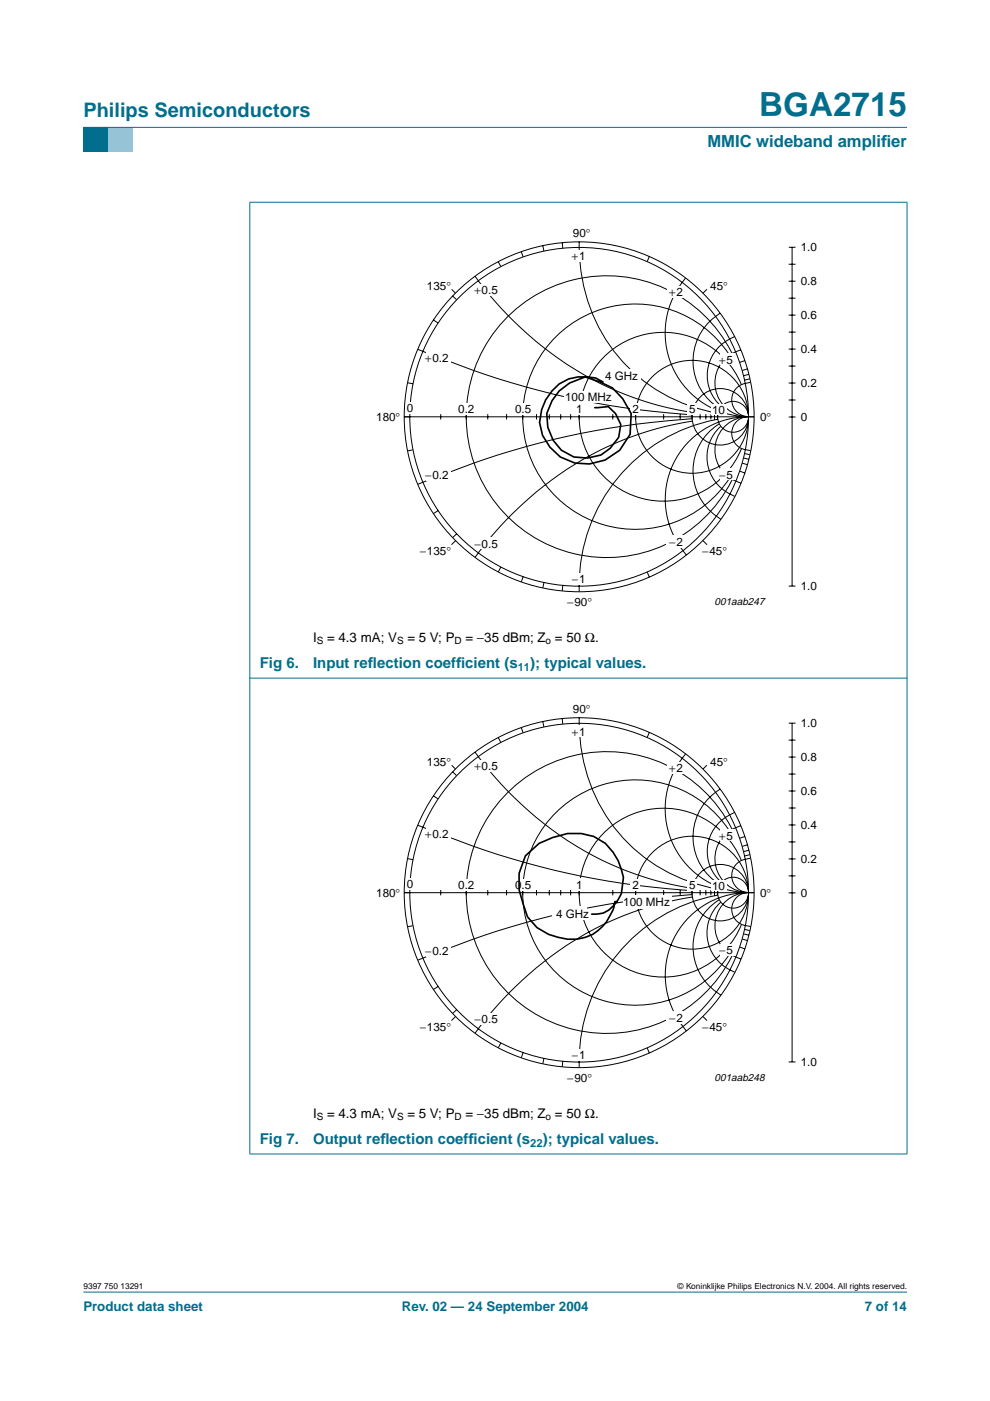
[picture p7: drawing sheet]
<svg xmlns="http://www.w3.org/2000/svg" width="210mm" height="297mm" viewBox="0 0 210 297" stroke-linecap="round" stroke-linejoin="round" font-family="sans-serif">
<path d="M17.7 273.9h174.6z" fill="#006e8c" stroke="#006e8c" stroke-width=".21"/>
<path d="M17.7 27h5.3v5.3h-5.3z" fill-rule="evenodd" fill="#006e8c"/>
<path d="M23 27h5.3v5.3h-5.3z" fill-rule="evenodd" fill="#96c4d6"/>
<g fill="#006e8c" stroke="#006e8c" stroke-width=".21">
<path d="M17.7 27h174.6z"/>
<path d="M53 42.9v201.7z"/>
<path d="M192.3 42.9v201.7z"/>
<path d="M52.9 42.9h139.5z"/>
<path d="M52.9 143.8h139.5z"/>
<path d="M52.9 244.7h139.5z"/>
</g>
<path d="M55.6 47.5h134.1v81.8h-134.1z" fill="none" stroke="#fff" stroke-width=".21"/>
<g fill="none" stroke="#000" stroke-width=".21">
<path d="M100.7 58.6l2.7 3.5 3.6 4 3.3 3.3 4 3.5a67.1 67.1 0 0 0 32.4 14.5M105.7 55.5l.5 1M110.5 53.4l.4 1.1M115.1 52.1l.2 1.1M119.2 51.4l.1 1.2M122.8 51.3a35.3 35.3 0 0 0 23 34.6l4.3 1.3 2.3 .5M137.7 54.4l-.5 1M145.4 58.9a17.8 17.8 0 0 0-2.8 19 17.8 17.8 0 0 0 16.1 10.4M88.6 74.1l15.6 5.7 7.2 2.2 6.6 1.7 6.4 1.4 7.4 1.3 6.2 .8 8.7 .8M91.9 67.8l1 .7M96 62.8l.8 .7M152.7 66.4a11.8 11.8 0 0 0-.1 20.2"/>
<path d="M154.7 75.3a23.9 23.9 0 0 0-35.7-5 23.9 23.9 0 0 0 .1 36.1 23.9 23.9 0 0 0 35.6-5.1M155.2 75a29.8 29.8 0 0 0-44.7-10.3 29.8 29.8 0 0 0-1.7 45.8 29.8 29.8 0 0 0 45.3-6.8l1.2-2.1M155.8 71.3a8.7 8.7 0 0 0-2.8 14.9M157.1 74.2a7.2 7.2 0 0 0-5.5 7.7 7.2 7.2 0 0 0 7 6.4M157.9 76.5l-1.1 .3M158.5 78.2l-1.1 .4M158.8 79.4l-1.2 .3M85.7 88.4h74.2M86.4 81.1l1.1 .3M87.5 95.4l-1.1 .2M93.4 87.8v1.1M98.9 87.8v1.1"/>
<path d="M103.4 87.8v1.1M107.4 87.8v1.1M110.8 87.8v1.1M113.8 87.8v1.1M116.5 87.8v1.1M118.9 87.8v1.1M121 87.8v1.1M122.8 87.8v1.1M129.9 87.8v1.1M134.8 87.8v1.1M140.7 87.8v1.1M144.2 87.8v1.1"/>
<path d="M146.7 88.8l-8.7 .8-6.2 .8-7.4 1.2-6.4 1.4-6.6 1.7-7.2 2.2-15.6 5.8M146.7 87.8v1.1M146.7 89.3l-4.3 .8-3.8 1-4 1.3-3.8 1.4a73.3 73.3 0 0 0-29.4 23.4M148.4 87.8v1.1M149.7 87.8v1.1M150.7 87.8v1.1M151.5 87.8v1.1M152.1 88.9a35.8 35.8 0 0 0-29.3 35.3M152.2 87.8v1.1M152.5 89.9a11.8 11.8 0 0 0 .3 20.2M152.8 90.4a8.8 8.8 0 0 0 3 14.9M156.9 99.9l1 .4"/>
<path d="M157.2 81.5a17.9 17.9 0 0 0-27.4-7.3 17.9 17.9 0 0 0 0 28.3 17.9 17.9 0 0 0 27.4-7.4M157.4 98.2l1.1 .3M157.7 97.1l1.1 .3M157.9 96.2l1.1 .2M158.3 88.4a17.6 17.6 0 0 0-15.8 10.5 17.6 17.6 0 0 0 3 18.8M158.5 88.4a7.1 7.1 0 0 0-6.9 6.4 7.1 7.1 0 0 0 5.5 7.6M158.5 88.4a3.5 3.5 0 0 0-3.3 3.2 3.5 3.5 0 0 0 2.9 3.7l1.1 .2M159 80.3l-1.1 .3M159.1 81.1a4 4 0 0 0-3.8 2.6 3.6 3.6 0 0 0 3.3 4.6M92.9 108.3l-1 .6M96.8 113.2l-.8 .8M101.4 117.2l-.7 .9"/>
<path d="M106.2 120.3l-.5 1M110.9 122.3l-.4 1.1M115.3 123.5l-.2 1.2M119.3 124.1l-.1 1.2M122.8 124.2v1.2M137.2 121.3l.5 1.1"/>
<circle cx="122.8" cy="88.4" r="37.1"/>
<circle cx="122.8" cy="88.4" r="35.9"/>
<circle cx="146.7" cy="88.4" r="12"/>
<circle cx="152.7" cy="88.4" r="6"/>
<circle cx="155.4" cy="88.4" r="3.3"/>
</g>
<g fill="#fff">
<path d="M145.7 85.5h2.1v2.5h-2.1z"/>
<path d="M108.8 85.5h4.2v2.5h-4.2z"/>
<path d="M96.7 85.5h4.2v2.5h-4.2z"/>
<path d="M90.3 74.6h5.2v2.5h-5.2z"/>
<path d="M86.1 85.2h1.7v2.6h-1.7z"/>
<path d="M141.4 60.7h3.8v2.5h-3.8z"/>
<path d="M152.6 74.9h3.2v2.6h-3.2z"/>
<path d="M152.6 99.3h3.2v2.5h-3.2z"/>
<path d="M141.3 113.6h3.9v2.6h-3.9z"/>
<path d="M90.3 99.4h5.2v2.5h-5.2z"/>
<path d="M101 60.1h5v2.6h-5z"/>
<path d="M101 113.9h5v2.6h-5z"/>
<path d="M120.6 52.9h4v2.5h-4z"/>
<path d="M120.6 121.4h4v2.6h-4z"/>
<path d="M133.7 85.5h2.1v2.5h-2.1z"/>
<path d="M121.4 85.3h2.8v2.7h-2.8z"/>
<path d="M150.8 85.7h3.2v2.3h-3.2z"/>
</g>
<g fill="none" stroke="#000" stroke-width=".21">
<path d="M167.2 56h1.5M167.2 59.6h1.5M167.2 52.4h1.5M167.9 52.4v71.9M95.8 61.3l.8 .8M149.9 61.3l-.9 .9M167.2 63.2h1.5M167.2 66.8h1.5M167.2 74h1.5M167.2 77.6h1.5M167.2 70.4h1.5M167.2 81.2h1.5"/>
<path d="M167.2 84.8h1.5M167.2 88.4h1.5M96.6 114.6l-.9 .9M149 114.6l.9 .9M167.2 124.3h1.5"/>
</g>
<g fill="#fff">
<path d="M119.5 83h10.6v2.4h-10.6z"/>
<path d="M130.7 78.3h5.1v2.6h-5.1z"/>
</g>
<path d="M127.9 81l-1.6-.9a9.2 9.2 0 0 0-9.3 2.8l-1.3 1.9a8.2 8.2 0 0 0 .9 10 9.7 9.7 0 0 0 11.7 2.7l3.1-2 2.2-3.4 .2-4.4-1.8-3.2-2.2-2.3-2.6-1.2-3.1-1.1a10.3 10.3 0 0 0-8.2 7.8 8.9 8.9 0 0 0 5.8 9.2 8 8 0 0 0 9.5-4.2l.4-2.7-1.1-2.3-1.5-1.5-2.9 .2" fill="none" stroke="#000" stroke-width=".35"/>
<path d="M55.6 148.4h134.1v81.8h-134.1z" fill="none" stroke="#fff" stroke-width=".21"/>
<g fill="none" stroke="#000" stroke-width=".21">
<path d="M100.7 159.5l.7 .9M105.7 156.4l.5 1M110.5 154.3l.4 1.1M115.1 153l.2 1.1M119.2 152.3l.1 1.2M122.8 152.2a35.3 35.3 0 0 0 23 34.6l4.3 1.3 2.3 .4M137.7 155.3l-.5 1M145.4 159.8a17.8 17.8 0 0 0-2.8 19 17.8 17.8 0 0 0 16.1 10.4M88.6 175l15.6 5.7 7.2 2.2 6.6 1.7 6.4 1.4 7.4 1.3 6.2 .8 8.7 .8M91.9 168.7l1 .7M96 163.6l.8 .8M101.4 160.4l2.4 3 3.5 4 3.4 3.3 3.6 3.1a67.1 67.1 0 0 0 32.4 14.5"/>
<path d="M152.7 167.3a11.8 11.8 0 0 0-.1 20.2M154.7 176.2a23.9 23.9 0 0 0-35.7-5 23.9 23.9 0 0 0 .1 36 23.9 23.9 0 0 0 35.6-5M155.2 175.8a29.8 29.8 0 0 0-44.7-10.2 29.8 29.8 0 0 0-1.7 45.8 29.8 29.8 0 0 0 45.3-6.8l1.2-2.1M155.8 172.2a8.7 8.7 0 0 0-2.8 14.9M157.1 175.1a7.2 7.2 0 0 0-5.5 7.7 7.2 7.2 0 0 0 7 6.4M157.9 177.4l-1.1 .3M158.5 179.1l-1.1 .3M85.7 189.3h74.2M86.4 182l1.1 .3M87.5 196.3l-1.1 .2M93.4 188.7v1.1M98.9 188.7v1.1"/>
<path d="M103.4 188.7v1.1M107.4 188.7v1.1M110.8 188.7v1.1M113.8 188.7v1.1M116.5 188.7v1.1M118.9 188.7v1.1M121 188.7v1.1M122.8 188.7v1.1M129.9 188.7v1.1M134.8 188.7v1.1M140.7 188.7v1.1M144.2 188.7v1.1"/>
<path d="M146.7 189.7l-8.7 .8-6.2 .8-7.4 1.2-6.4 1.4-6.6 1.7-7.2 2.2-15.6 5.8M146.7 188.7v1.1M146.7 190.2l-4.3 .8-3.8 1-4 1.3-3.8 1.4a73.4 73.4 0 0 0-30.1 24.3M148.4 188.7v1.1M149.7 188.7v1.1M150.7 188.7v1.1M151.5 188.7v1.1M152.2 188.7l-.1 1.1a35.9 35.9 0 0 0-29.3 36.5M152.5 190.8a11.8 11.8 0 0 0 .3 20.2M152.8 191.3a8.8 8.8 0 0 0 3 14.8M157.2 182.4a17.9 17.9 0 0 0-27.4-7.3 17.9 17.9 0 0 0 0 28.3 17.9 17.9 0 0 0 27.4-7.4M157.4 199.1l1.1 .3"/>
<path d="M157.7 198l1.1 .3M157.9 197.1l1.1 .2M158.3 189.3a17.6 17.6 0 0 0-15.8 10.5 17.6 17.6 0 0 0 3 18.8M158.5 189.3a7.1 7.1 0 0 0-6.9 6.4 7.1 7.1 0 0 0 5.5 7.6M158.5 189.3a3.5 3.5 0 0 0-3.3 3.2 3.5 3.5 0 0 0 2.9 3.7l1.1 .2M158.8 180.3l-1.2 .3M159 181.2l-1.1 .3M159.1 182a4 4 0 0 0-3.8 2.6 3.6 3.6 0 0 0 3.3 4.6M92.9 209.1l-1 .7M96.8 214.1l-.8 .8M156.9 200.8l1 .4M106.2 221.2l-.5 .9"/>
<path d="M110.9 223.2l-.4 1.1M115.3 224.4l-.2 1.1M119.3 225l-.1 1.2M137.2 222.2l.5 1.1"/>
<circle cx="122.8" cy="189.3" r="37.1"/>
<circle cx="122.8" cy="189.3" r="35.9"/>
<circle cx="146.7" cy="189.3" r="12"/>
<circle cx="152.7" cy="189.3" r="6"/>
<circle cx="155.4" cy="189.3" r="3.3"/>
</g>
<g fill="#fff">
<path d="M145.7 186.4h2.1v2.5h-2.1z"/>
<path d="M108.8 186.4h4.2v2.5h-4.2z"/>
<path d="M96.7 186.4h4.2v2.5h-4.2z"/>
<path d="M90.3 175.4h5.2v2.6h-5.2z"/>
<path d="M86.1 186.1h1.7v2.6h-1.7z"/>
<path d="M141.4 161.6h3.8v2.5h-3.8z"/>
<path d="M152.6 175.8h3.2v2.6h-3.2z"/>
<path d="M152.6 200.2h3.2v2.5h-3.2z"/>
<path d="M141.3 214.5h3.9v2.6h-3.9z"/>
<path d="M90.3 200.3h5.2v2.5h-5.2z"/>
<path d="M101 161h5v2.6h-5z"/>
<path d="M101 214.8h5v2.6h-5z"/>
<path d="M120.6 153.8h4v2.5h-4z"/>
<path d="M120.6 222.3h4v2.6h-4z"/>
<path d="M133.7 186.4h2.1v2.5h-2.1z"/>
<path d="M121.4 186.2h2.8v2.7h-2.8z"/>
<path d="M150.8 186.6h3.2v2.3h-3.2z"/>
</g>
<g fill="none" stroke="#000" stroke-width=".21">
<path d="M167.2 156.9h1.5M167.2 153.3h1.5M167.9 153.3v71.9M95.8 162.2l.8 .8M149.9 162.2l-.9 .9M167.2 160.5h1.5M167.2 164.1h1.5M167.2 167.7h1.5M167.2 174.9h1.5M167.2 178.5h1.5M167.2 171.3h1.5M167.2 182.1h1.5"/>
<path d="M167.2 185.7h1.5M167.2 189.3h1.5M96.6 215.5l-.9 .9M149 215.5l.9 .9M167.2 225.2h1.5"/>
</g>
<g fill="#fff">
<path d="M132 189.7h10.4v2.9h-10.4z"/>
<path d="M117 192.2h7.3v2.9h-7.3z"/>
</g>
<path d="M130.8 191.3l-.4-.2a10.6 10.6 0 0 1-4.7 7 9.5 9.5 0 0 1-7.4 .6 8.9 8.9 0 0 1-7.3-6.9l-.9-3.1v-3.5l1.3-3.7 2.9-2.7 2.9-1.2a11.2 11.2 0 0 1 11.2 1.2 12.6 12.6 0 0 1 3.8 7.2l-.5 3.5a7.7 7.7 0 0 1-3.8 4.1l-2.4 .2" fill="none" stroke="#000" stroke-width=".35"/>
<text font-size="7.1" fill="#006e8c" x="160.9" y="24.7">BGA2715</text>
<text font-size="4.2" fill="#006e8c" x="17.7" y="24.9">Philips Semiconductors</text>
<g font-size="3.5" fill="#006e8c">
<text x="150" y="31.1">MMIC wideband amplif</text>
<text x="186.8" y="31.1">ier</text>
</g>
<g font-size="3.2" fill="#006e8c">
<text x="55.1" y="141.7">Fig 6.</text>
<text x="66.4" y="141.7">Input ref</text>
<text x="78" y="141.7">lection coeff</text>
<text x="96.7" y="141.7">icient (s</text>
<text x="112.4" y="141.7">); typical values.</text>
<text x="55.1" y="242.6">Fig 7.</text>
<text x="66.4" y="242.6">Output ref</text>
<text x="80.7" y="242.6">lection coeff</text>
<text x="99.4" y="242.6">icient (s</text>
<text x="115.1" y="242.6">); typical values.</text>
</g>
<g font-size="2.8">
<text x="66.4" y="136.1">I</text>
<text x="69.4" y="136.1">= 4.3 mA; V</text>
<text x="86.4" y="136.1">= 5 V; P</text>
<text x="98.7" y="136.1">= −35 dBm; Z = 50 Ω.</text>
<text x="66.4" y="237">I</text>
<text x="69.4" y="237">= 4.3 mA; V</text>
<text x="86.4" y="237">= 5 V; P</text>
<text x="98.7" y="237">= −35 dBm; Z = 50 Ω.</text>
</g>
<g font-size="2.8" fill="#006e8c">
<text x="17.7" y="278">Product data sheet</text>
<text x="85.2" y="278">Rev. 02 — 24 September 2004</text>
<text x="183.4" y="278">7 of 14</text>
</g>
<g font-size="2.5">
<text x="121.5" y="50.2">90°</text>
<text x="169.8" y="53.3">1.0</text>
<text x="121.3" y="55.1">+1</text>
<text x="90.5" y="61.5">135°</text>
<text x="100.6" y="62.3">+0.5</text>
<text x="141.9" y="62.8">+2</text>
<text x="150.6" y="61.5">45°</text>
<text x="169.8" y="60.5">0.8</text>
<text x="169.8" y="67.7">0.6</text>
<text x="90.1" y="76.7">+0.2</text>
<text x="152.5" y="77.1">+5</text>
<text x="169.8" y="74.8">0.4</text>
<text x="128.3" y="80.6">4 GHz</text>
<text x="169.8" y="82">0.2</text>
<text x="79.8" y="89.3">180°</text>
<text x="86.3" y="87.4">0</text>
<text x="97.2" y="87.6">0.2</text>
<text x="109.2" y="87.6">0.5</text>
<text x="119.8" y="85.1">100 MHz</text>
<text x="122.2" y="87.6">1</text>
<text x="134.1" y="87.6">2</text>
<text x="146.1" y="87.6">5</text>
<text x="151" y="87.8">10</text>
<text x="161.2" y="89.2">0°</text>
<text x="169.8" y="89.2">0</text>
<text x="90.1" y="101.5">−0.2</text>
<text x="152.5" y="101.5">−5</text>
<text x="89" y="117.7">−135°</text>
<text x="100.6" y="116.1">−0.5</text>
<text x="141.9" y="115.7">−2</text>
<text x="148.9" y="117.7">−45°</text>
<text x="121.3" y="123.6">−1</text>
<text x="169.8" y="125">1.0</text>
<text x="120.3" y="128.4">−90°</text>
<text x="121.3" y="156">+1</text>
<text x="121.5" y="151.1">90°</text>
<text x="169.8" y="154.1">1.0</text>
<text x="169.8" y="161.3">0.8</text>
<text x="90.5" y="162.4">135°</text>
<text x="100.6" y="163.2">+0.5</text>
<text x="141.9" y="163.7">+2</text>
<text x="150.6" y="162.4">45°</text>
<text x="169.8" y="168.5">0.6</text>
<text x="90.1" y="177.6">+0.2</text>
<text x="152.5" y="178">+5</text>
<text x="169.8" y="175.7">0.4</text>
<text x="169.8" y="182.9">0.2</text>
<text x="79.8" y="190.2">180°</text>
<text x="86.3" y="188.3">0</text>
<text x="97.2" y="188.5">0.2</text>
<text x="109.2" y="188.5">0.5</text>
<text x="122.2" y="188.5">1</text>
<text x="134.1" y="188.5">2</text>
<text x="146.1" y="188.5">5</text>
<text x="151" y="188.6">10</text>
<text x="161.2" y="190.1">0°</text>
<text x="169.8" y="190.1">0</text>
<text x="117.9" y="194.5">4 GHz</text>
<text x="132.1" y="192.2">100 MHz</text>
<text x="90.1" y="202.4">−0.2</text>
<text x="152.5" y="202.4">−5</text>
<text x="89" y="218.6">−135°</text>
<text x="100.6" y="217">−0.5</text>
<text x="141.9" y="216.6">−2</text>
<text x="148.9" y="218.6">−45°</text>
<text x="121.3" y="224.5">−1</text>
<text x="169.8" y="225.9">1.0</text>
<text x="120.3" y="229.3">−90°</text>
</g>
<g font-size="2.4" fill="#006e8c">
<text x="109.8" y="142.2">11</text>
<text x="112.4" y="243.1">22</text>
</g>
<g font-size="2.2">
<text x="151.5" y="128.2">001aab247</text>
<text x="151.5" y="229.1">001aab248</text>
</g>
<g font-size="2.1">
<text x="67.2" y="136.6">S</text>
<text x="84.2" y="136.6">S</text>
<text x="96.4" y="136.6">D</text>
<text x="115.7" y="136.6">o</text>
<text x="67.2" y="237.5">S</text>
<text x="84.2" y="237.5">S</text>
<text x="96.4" y="237.5">D</text>
<text x="115.7" y="237.5">o</text>
</g>
<g font-size="1.8">
<text x="17.7" y="273.4">9397 750 13291</text>
<text x="143.7" y="273.4">© Koninklijke Philips Electronics N.V. 2004. All rights reserved.</text>
</g>
</svg>
